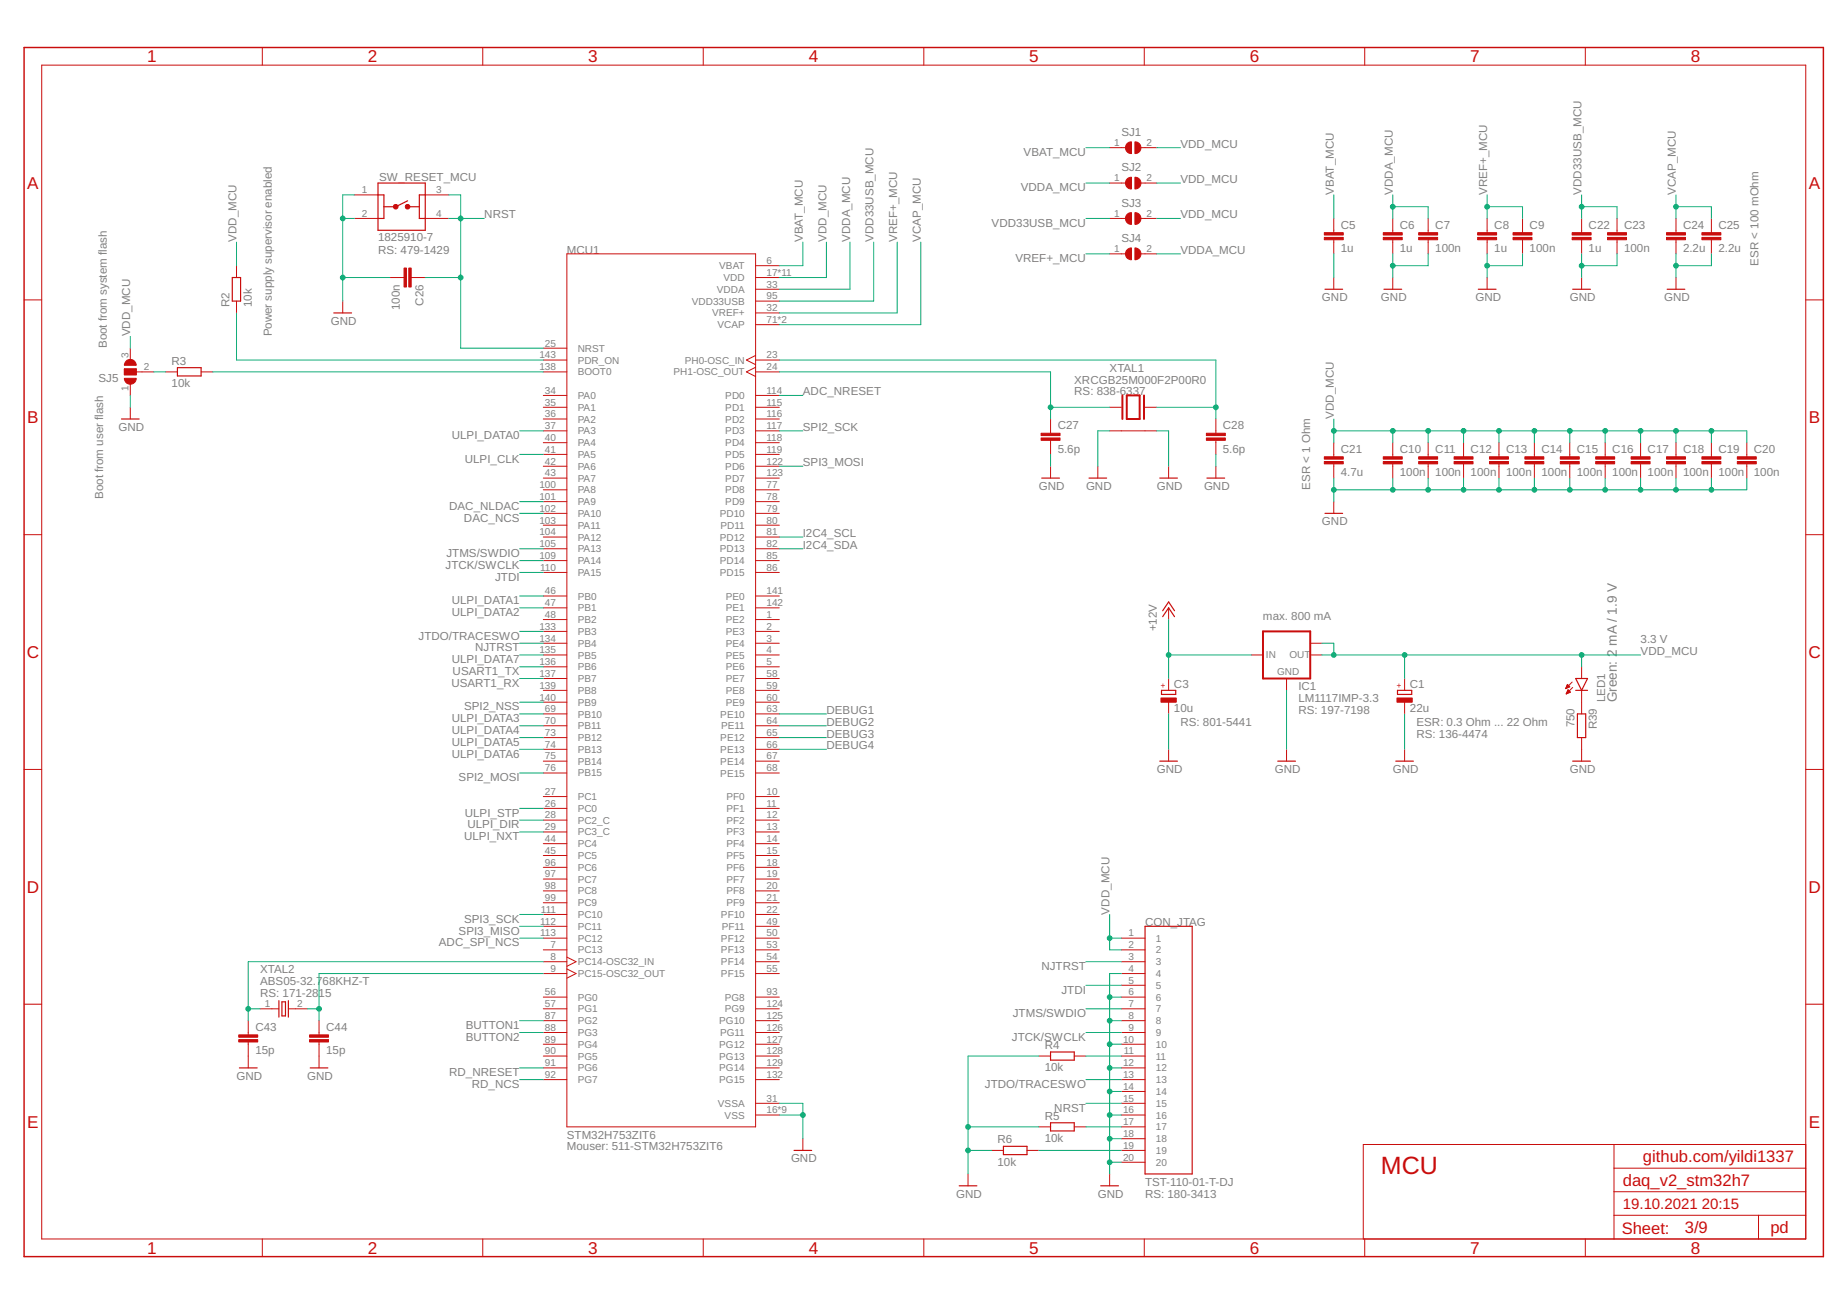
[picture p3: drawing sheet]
<svg xmlns="http://www.w3.org/2000/svg" width="297mm" height="210mm" viewBox="0 0 297 210" stroke-linecap="round" stroke-linejoin="round" font-family="sans-serif">
<g fill="none" stroke="#c90d0c" stroke-width=".16">
<path d="M6.7 10.5h283.7v188.8h-283.7zM42.2 7.6v2.9M77.6 7.6v2.9M113.1 7.6v2.9M148.6 7.6v2.9M184 7.6v2.9M219.5 7.6v2.9M255 7.6v2.9M57 35.1h3.8M57 31.3h3.8M68.4 35.1h3.8M68.4 31.3h3.8"/>
<path d="M178.5 23.7h2.5M178.5 35.1h2.5M178.5 29.4h2.5M183.5 23.7h2.5M183.5 35.1h2.5M183.5 29.4h2.5M214.5 35.1v2.3M214.5 38.6v2.2M224 35.1v2.3M224 38.6v2.2M229.7 35.1v2.3M229.7 38.6v2.2"/>
<path d="M239.2 35.1v2.3M239.2 38.6v2.2M244.9 35.1v2.3M244.9 38.6v2.2M254.4 35.1v2.3M254.4 38.6v2.2M260.1 35.1v2.3M260.1 38.6v2.2M269.5 35.1v2.3M269.5 38.6v2.2M275.2 35.1v2.3M275.2 38.6v2.2"/>
<path d="M3.9 48.2h2.8M20 59.3h1.9v1h-1.9zM21 56v1.9M21.9 59.8h2.8M26.6 59.8h1.9M32.3 59.8h1.9M38 42.7v1.9M38 48.4v1.9M55.1 48.4v1.9M62.7 44.6h2.3M66.1 44.6h2.3M87.4 57.9h3.8"/>
<path d="M87.4 59.8h3.8M87.4 56h3.8M91.2 40.8h30.3v140.5h-30.3zM121.5 42.7h3.8M121.5 44.6h3.8M121.5 57.2l-1.5 .7 1.5 .8M121.5 57.9h3.8M121.5 59.1l-1.5 .7 1.5 .8M121.5 59.8h3.8M121.5 50.3h3.8M121.5 46.5h3.8M121.5 52.2h3.8"/>
<path d="M121.5 48.4h3.8M178.5 40.8h2.5M183.5 40.8h2.5M214.5 44.6v1.9M224 44.6v1.9M239.2 44.6v1.9M254.4 44.6v1.9M269.5 44.6v1.9M290.4 48.2h2.8M21 61.7v1.9M21 65.5v1.9M87.4 63.6h3.8"/>
<path d="M87.4 65.5h3.8M87.4 67.4h3.8M87.4 69.3h3.8M87.4 71.2h3.8M87.4 73.1h3.8M87.4 75h3.8M87.4 76.9h3.8M87.4 78.8h3.8M121.5 63.6h3.8M121.5 65.5h3.8M121.5 67.4h3.8M121.5 69.3h3.8"/>
<path d="M121.5 71.2h3.8M121.5 73.1h3.8M121.5 75h3.8M121.5 76.9h3.8M121.5 78.8h3.8M169 67.4v2.3M169 70.8v2.3M169 75v1.9M176.6 75v1.9M178.5 65.5h1.8M178.5 69.3h7.5M184.1 65.5h1.9"/>
<path d="M187.9 75v1.9M195.5 67.4v2.3M195.5 70.8v2.3M195.5 75v1.9M214.5 71.2v2.3M214.5 74.6v2.3M224 71.2v2.3M224 74.6v2.3M229.7 71.2v2.3M229.7 74.6v2.3M235.4 71.2v2.3M235.4 74.6v2.3"/>
<path d="M241.1 71.2v2.3M241.1 74.6v2.3M246.8 71.2v2.3M246.8 74.6v2.3M252.5 71.2v2.3M252.5 74.6v2.3M258.1 71.2v2.3M258.1 74.6v2.3M263.8 71.2v2.3M263.8 74.6v2.3M269.5 71.2v2.3M269.5 74.6v2.3"/>
<path d="M275.2 71.2v2.3M275.2 74.6v2.3M280.9 71.2v2.3M280.9 74.6v2.3M3.9 86h2.8M87.4 99.7h3.8M87.4 95.9h3.8M87.4 97.8h3.8M87.4 80.7h3.8M87.4 82.6h3.8M87.4 84.5h3.8M87.4 86.4h3.8"/>
<path d="M87.4 88.3h3.8M87.4 90.2h3.8M87.4 92.1h3.8M121.5 99.7h3.8M121.5 95.9h3.8M121.5 97.8h3.8M121.5 80.7h3.8M121.5 82.6h3.8M121.5 84.5h3.8M121.5 86.4h3.8M121.5 88.3h3.8M121.5 90.2h3.8"/>
<path d="M121.5 92.1h3.8M187.9 97.8v1.9M214.5 80.7v1.9M290.4 86h2.8M87.4 101.6h3.8M87.4 103.5h3.8M87.4 105.3h3.8M87.4 107.3h3.8M87.4 109.1h3.8M87.4 111h3.8M87.4 112.9h3.8M87.4 114.8h3.8"/>
<path d="M87.4 116.7h3.8M87.4 118.6h3.8M121.5 101.6h3.8M121.5 103.5h3.8M121.5 105.3h3.8M121.5 107.3h3.8M121.5 109.1h3.8M121.5 111h3.8M121.5 112.9h3.8M121.5 114.8h3.8M121.5 116.7h3.8M121.5 118.6h3.8"/>
<path d="M187.9 109.1v1.9M187.9 112.9v1.9M201.2 105.3h1.9M206.9 109.1v1.9M210.7 103.5h1.9M210.7 105.3h1.9M225.9 109.1v1.9M225.9 112.9v1.9M251.8 110.7h.1M251.8 110.7h.2M251.9 110.6h.3M251.9 110.5h.5"/>
<path d="M251.9 111.6h.1M251.9 110.4h.5M251.9 111.5h.3M252 110.3h.3M252 111.4h.4M252 110.3h.2M252 111.3h.5M252.1 110.2h.1M252.1 111.2h.4M252.1 110.1l.4 .4-.7 .3zM252.1 111.1h.3M252.1 111.1h.2"/>
<path d="M252.2 111h.1M252.2 111l.4 .3-.7 .3zM252.8 109.7l-1 1.1M252.9 110.6l-1 1M254.4 107.3v1.8M254.4 111v3.8M254.4 118.6v3.8M3.9 123.8h2.8M87.4 128.1h3.8M87.4 130h3.8M87.4 131.9h3.8M87.4 133.8h3.8"/>
<path d="M87.4 135.7h3.8M87.4 137.6h3.8M87.4 139.5h3.8M87.4 120.5h3.8M87.4 122.4h3.8M87.4 124.3h3.8M121.5 128.1h3.8M121.5 130h3.8M121.5 131.9h3.8M121.5 133.8h3.8M121.5 135.7h3.8M121.5 137.6h3.8"/>
<path d="M121.5 139.5h3.8M121.5 120.5h3.8M121.5 122.4h3.8M121.5 124.3h3.8M187.9 120.5v1.9M206.9 120.5v1.9M225.9 120.5v1.9M290.4 123.8h2.8M87.4 152.8h3.8M87.4 154.7h3.8M87.4 156.6h3.8M87.4 141.4h3.8"/>
<path d="M87.4 143.3h3.8M87.4 145.2h3.8M87.4 147.1h3.8M87.4 149h3.8M87.4 150.9h3.8M91.2 153.9l1.4 .8-1.4 .7M91.2 155.9l1.4 .7-1.4 .7M121.5 152.8h3.8M121.5 154.7h3.8M121.5 156.6h3.8M121.5 141.4h3.8M121.5 143.3h3.8"/>
<path d="M121.5 145.2h3.8M121.5 147.1h3.8M121.5 149h3.8M121.5 150.9h3.8M180.3 152.8h3.8M180.3 154.7h3.8M180.3 156.6h3.8M180.3 150.9h3.8M180.3 158.5h3.8M3.9 161.5h2.8M39.9 164.2v2.3M39.9 167.6v4.2"/>
<path d="M41.8 162.3h3.1M46.4 162.3h3M51.3 164.2v2.3M51.3 167.6v4.2M87.4 160.4h3.8M87.4 162.3h3.8M87.4 164.2h3.8M87.4 166.1h3.8M87.4 168h3.8M87.4 169.9h3.8M87.4 171.8h3.8M87.4 173.7h3.8"/>
<path d="M121.5 179.3h3.8M121.5 177.5h3.8M121.5 160.4h3.8M121.5 162.3h3.8M121.5 164.2h3.8M121.5 166.1h3.8M121.5 168h3.8M121.5 169.9h3.8M121.5 171.8h3.8M121.5 173.7h3.8M167.1 169.9h1.9M172.8 169.9h1.8"/>
<path d="M180.3 179.3h3.8M180.3 177.5h3.8M180.3 160.4h3.8M180.3 162.3h3.8M180.3 164.2h3.8M180.3 166.1h3.8M180.3 168h3.8M180.3 169.9h3.8M180.3 171.8h3.8M180.3 173.7h3.8M180.3 175.6h3.8M290.4 161.5h2.8"/>
<path d="M42.2 199.3v2.8M77.6 199.3v2.8M113.1 199.3v2.8M129.1 183.2v1.8M148.6 199.3v2.8M155.7 188.8v1.9M159.5 185h1.9M165.2 185h1.9M167.1 181.3h1.9M172.8 181.3h1.8M178.5 188.8v1.9M180.3 181.3h3.8"/>
<path d="M180.3 185h3.8M180.3 183.2h3.8M180.3 186.9h3.8M184 199.3v2.8M219.5 199.3v2.8M255 199.3v2.8M259.6 195.5h30.8M259.6 184.1v15.2M259.6 191.7h30.8M259.6 187.9h30.8M282.8 195.5v3.8M290.4 184.1h-71.2v15.2"/>
</g>
<path d="M3.9 7.6h289.3v194.5h-289.3z" fill="none" stroke="#c90d0c" stroke-width=".23"/>
<g fill="#c90d0c" stroke="#c90d0c" stroke-width=".16">
<path d="M182.5 22.8a.94 .94 0 0 1 1 1 .94 .94 0 0 1-1 .9z" fill-rule="evenodd"/>
<path d="M181.3 23l.7-.2v1.9a.94 .94 0 0 1-.9-.6 .94 .94 0 0 1 .2-1.1z" fill-rule="evenodd"/>
<path d="M182.5 39.9a.95 .95 0 0 1 1 .9 .95 .95 0 0 1-1 1z" fill-rule="evenodd"/>
<path d="M181.3 40.1l.7-.2v1.9a.94 .94 0 0 1-.9-.6 .94 .94 0 0 1 .2-1.1z" fill-rule="evenodd"/>
<path d="M182.5 34.2a.94 .94 0 0 1 1 .9 .94 .94 0 0 1-1 1z" fill-rule="evenodd"/>
<path d="M181.3 34.4l.7-.2v1.9a.94 .94 0 0 1-.9-.6 .94 .94 0 0 1 .2-1.1z" fill-rule="evenodd"/>
<path d="M20.2 58.1a.95 .95 0 0 1 1.1-.2 .95 .95 0 0 1 .6 .9h-1.9z" fill-rule="evenodd"/>
<path d="M20 60.9h1.9a.95 .95 0 0 1-.9 .9 .95 .95 0 0 1-1-.9z" fill-rule="evenodd"/>
<path d="M182.5 28.5a.94 .94 0 0 1 1 1 .94 .94 0 0 1-1 .9z" fill-rule="evenodd"/>
<path d="M181.3 28.7l.7-.2v1.9a.94 .94 0 0 1-.9-.6 .94 .94 0 0 1 .2-1.1z" fill-rule="evenodd"/>
<circle cx="63.6" cy="33.2" r=".37"/>
<circle cx="65.5" cy="33.2" r=".37"/>
</g>
<g fill="none" stroke="#c90d0c" stroke-width=".19">
<path d="M60.8 29.4h7.6v7.6h-7.6zM60.8 31.3h.9v3.8h-.9M65.6 32.3l-2 1h-1.9M65.6 33.3h1.8M68.4 31.3h-1v3.8h1M28.5 59.1h3.8v1.4h-3.8zM37.4 44.6h1.3v3.8h-1.3zM53.7 50.3h2.8M213.1 46.5h2.8M222.6 46.5h2.8M237.7 46.5h2.9M252.9 46.5h2.9"/>
<path d="M268.1 46.5h2.9M19.5 67.4h2.9M167.5 76.9h2.9M175.1 76.9h2.9M186.5 76.9h2.9M194.1 76.9h2.9M187 99.2l.9-1.4 1 1.4M187 98.2l.9-1.4 1 1.4M213.1 82.6h2.8M186.8 111h2.3v.7h-2.3zM224.7 111h2.3v.7h-2.3zM253.4 111h1.9"/>
<path d="M253.4 109.1h1.9l-.9 1.9zM253.7 114.8h1.3v3.8h-1.3zM186.5 122.4h2.9M205.5 122.4h2.8M224.5 122.4h2.8M252.9 122.4h2.9M184.1 149h7.6v39.8h-7.6zM38.5 171.8h2.9M44.9 161v2.6M45.3 161.1h.6v2.3h-.6zM46.4 161v2.6M49.9 171.8h2.8"/>
<path d="M169 169.2h3.8v1.3h-3.8zM127.7 185h2.8M154.3 190.7h2.8M161.4 184.4h3.8v1.3h-3.8zM169 180.6h3.8v1.3h-3.8zM177 190.7h2.9"/>
</g>
<g fill="#c90d0c" stroke="#c90d0c" stroke-width=".16">
<path d="M213 38.2h3v.4h-3z"/>
<path d="M213 37.4h3v.4h-3z"/>
<path d="M222.5 38.2h3v.4h-3z"/>
<path d="M222.5 37.4h3v.4h-3z"/>
<path d="M228.2 38.2h3v.4h-3z"/>
<path d="M228.2 37.4h3v.4h-3z"/>
<path d="M237.6 38.2h3.1v.4h-3.1z"/>
<path d="M237.6 37.4h3.1v.4h-3.1z"/>
<path d="M243.3 38.2h3.1v.4h-3.1z"/>
<path d="M243.3 37.4h3.1v.4h-3.1z"/>
<path d="M222.5 74.2h3v.4h-3z"/>
<path d="M222.5 73.5h3v.4h-3z"/>
<path d="M228.2 74.2h3v.4h-3z"/>
<path d="M228.2 73.5h3v.4h-3z"/>
<path d="M233.8 74.2h3.1v.4h-3.1z"/>
<path d="M233.8 73.5h3.1v.4h-3.1z"/>
<path d="M239.5 74.2h3.1v.4h-3.1z"/>
<path d="M239.5 73.5h3.1v.4h-3.1z"/>
<path d="M245.2 74.2h3.1v.4h-3.1z"/>
<path d="M245.2 73.5h3.1v.4h-3.1z"/>
<path d="M250.9 74.2h3.1v.4h-3.1z"/>
<path d="M250.9 73.5h3.1v.4h-3.1z"/>
<path d="M256.6 74.2h3.1v.4h-3.1z"/>
<path d="M256.6 73.5h3.1v.4h-3.1z"/>
<path d="M262.3 74.2h3.1v.4h-3.1z"/>
<path d="M262.3 73.5h3.1v.4h-3.1z"/>
<path d="M268 74.2h3.1v.4h-3.1z"/>
<path d="M268 73.5h3.1v.4h-3.1z"/>
<path d="M273.7 74.2h3.1v.4h-3.1z"/>
<path d="M273.7 73.5h3.1v.4h-3.1z"/>
<path d="M279.4 74.2h3v.4h-3z"/>
<path d="M279.4 73.5h3v.4h-3z"/>
<path d="M252.8 38.2h3.1v.4h-3.1z"/>
<path d="M252.8 37.4h3.1v.4h-3.1z"/>
<path d="M258.5 38.2h3.1v.4h-3.1z"/>
<path d="M258.5 37.4h3.1v.4h-3.1z"/>
<path d="M213 74.2h3v.4h-3z"/>
<path d="M213 73.5h3v.4h-3z"/>
<path d="M268 38.2h3.1v.4h-3.1z"/>
<path d="M268 37.4h3.1v.4h-3.1z"/>
<path d="M273.7 38.2h3.1v.4h-3.1z"/>
<path d="M273.7 37.4h3.1v.4h-3.1z"/>
<path d="M20 59.4h1.9v.9h-1.9z"/>
<path d="M65 43.1h.4v3.1h-.4z"/>
<path d="M65.7 43.1h.4v3.1h-.4z"/>
<path d="M167.4 70.4h3.1v.4h-3.1z"/>
<path d="M167.4 69.7h3.1v.4h-3.1z"/>
<path d="M194 70.4h3.1v.4h-3.1z"/>
<path d="M194 69.7h3.1v.4h-3.1z"/>
<path d="M38.4 167.2h3v.4h-3z"/>
<path d="M38.4 166.5h3v.3h-3z"/>
<path d="M49.8 167.2h3v.4h-3z"/>
<path d="M49.8 166.5h3v.3h-3z"/>
<path d="M224.7 112.3h2.4v.6h-2.4z"/>
<path d="M186.7 112.3h2.5v.6h-2.5z"/>
</g>
<path d="M180.5 63.6v3.8M181.2 63.6h2.1v3.8h-2.1zM184 63.6v3.8M203.1 101.6h7.6v7.5h-7.6z" fill="none" stroke="#c90d0c" stroke-width=".32"/>
<g fill="none" stroke="#0dab76" stroke-width=".16">
<path d="M38 38.9v3.8M55.1 35.1h1.9M57 31.3h-1.9v17.1M72.2 35.1h5.7M72.2 31.3h1.9v24.7h13.3M129.1 38.9v3.8h-3.8M132.9 38.9v5.7h-7.6M136.7 38.9v7.6h-11.4M140.5 38.9v9.5h-15.2M144.3 38.9v11.4h-19M148.1 38.9v13.3h-22.8M174.6 23.7h3.9"/>
<path d="M174.6 35.1h3.9M174.6 29.4h3.9M186 23.7h3.8M186 35.1h3.8M186 29.4h3.8M214.5 31.3v3.8M224 31.3v3.8M224 33.3h5.7v1.8M239.2 33.3h5.7v1.8M239.2 31.3v3.8M254.4 31.3v3.8M254.4 33.3h5.7v1.8"/>
<path d="M269.5 31.3v3.8M269.5 33.3h5.7v1.8M21 54.1v1.9M24.7 59.8h1.9M34.2 59.8h53.2M38 50.3v7.6h49.4M55.1 44.6h7.6M68.4 44.6h5.7M125.3 59.8h43.7v7.6M125.3 57.9h70.2v9.5M174.6 40.8h3.9M186 40.8h3.8"/>
<path d="M214.5 40.8v3.8M224 40.8v3.8M229.7 40.8v1.9h-5.7M239.2 40.8v3.8M244.9 40.8v1.9h-5.7M254.4 40.8v3.8M260.1 40.8v1.9h-5.7M269.5 40.8v3.8M275.2 40.8v1.9h-5.7M21 63.6v1.9M83.6 69.3h3.8M83.6 73.1h3.8"/>
<path d="M125.3 69.3h3.8M125.3 75h3.8M125.3 63.6h3.8M169 73.1v1.9M169 65.5h9.5M178.5 69.3h-1.9v5.7M186 69.3h1.9v5.7M186 65.5h9.5M195.5 73.1v1.9M214.5 69.3h66.4v1.9M214.5 67.4v3.8M214.5 76.9v3.8"/>
<path d="M224 69.3v1.9M224 76.9v1.9M229.7 69.3v1.9M229.7 76.9v1.9M235.4 69.3v1.9M235.4 76.9v1.9M241.1 69.3v1.9M241.1 76.9v1.9M246.8 69.3v1.9M246.8 76.9v1.9M252.5 69.3v1.9M252.5 76.9v1.9"/>
<path d="M258.1 69.3v1.9M258.1 76.9v1.9M263.8 69.3v1.9M263.8 76.9v1.9M269.5 69.3v1.9M269.5 76.9v1.9M275.2 69.3v1.9M275.2 76.9v1.9M280.9 76.9v1.9h-66.4M83.6 92.1h3.8M83.6 88.3h3.8M83.6 90.2h3.8"/>
<path d="M83.6 95.9h3.8M83.6 97.8h3.8M83.6 80.7h3.8M83.6 82.6h3.8M125.3 88.3h3.8M125.3 86.4h3.8M187.9 99.7v9.4M83.6 103.5h3.8M83.6 105.3h3.8M83.6 101.6h3.8M83.6 114.8h3.8M83.6 116.7h3.8"/>
<path d="M83.6 118.6h3.8M83.6 112.9h3.8M83.6 107.3h3.8M83.6 109.1h3.8M125.3 114.8h7.6M125.3 116.7h7.6M125.3 118.6h7.6M187.9 105.3h13.3M187.9 114.8v5.7M206.9 111v9.5M212.6 103.5h1.9v1.8M212.6 105.3h51.2"/>
<path d="M225.9 105.3v3.8M225.9 114.8v5.7M254.4 105.3v2M83.6 130h3.8M83.6 133.8h3.8M83.6 131.9h3.8M83.6 120.5h3.8M83.6 124.3h3.8M125.3 120.5h7.6M83.6 150.9h3.8M83.6 149h3.8M83.6 147.1h3.8"/>
<path d="M87.4 156.6h-36.1v7.6M87.4 154.7h-47.5v9.5M174.6 154.7h5.7M174.6 158.5h5.7M178.5 147.1v5.7h1.8M178.5 150.9h1.8M180.3 156.6h-1.8v32.2M39.9 162.3h1.9M49.4 162.3h1.9M83.6 164.2h3.8M83.6 171.8h3.8M83.6 166.1h3.8"/>
<path d="M83.6 173.7h3.8M125.3 177.5h3.8v5.7M125.3 179.3h3.8M167.1 169.9h-11.4v18.9M174.6 177.5h5.7M174.6 169.9h5.7M174.6 162.3h5.7M174.6 166.1h5.7M174.6 173.7h5.7M178.5 179.3h1.8M178.5 160.4h1.8M178.5 164.2h1.8"/>
<path d="M178.5 168h1.8M178.5 171.8h1.8M178.5 175.6h1.8M155.7 181.3h11.4M155.7 185h3.8M167.1 185h13.2M174.6 181.3h5.7M178.5 183.2h1.8M178.5 186.9h1.8"/>
</g>
<g fill="#0dab76" stroke="#0dab76" stroke-width=".16">
<circle cx="229.7" cy="69.3" r=".38"/>
<circle cx="235.4" cy="69.3" r=".38"/>
<circle cx="241.1" cy="69.3" r=".38"/>
<circle cx="246.8" cy="69.3" r=".38"/>
<circle cx="252.5" cy="69.3" r=".38"/>
<circle cx="258.1" cy="69.3" r=".38"/>
<circle cx="263.8" cy="69.3" r=".38"/>
<circle cx="269.5" cy="69.3" r=".38"/>
<circle cx="275.2" cy="69.3" r=".38"/>
<circle cx="224" cy="69.3" r=".38"/>
<circle cx="214.5" cy="69.3" r=".38"/>
<circle cx="178.5" cy="150.9" r=".38"/>
<circle cx="214.5" cy="105.3" r=".38"/>
<circle cx="225.9" cy="105.3" r=".38"/>
<circle cx="254.4" cy="105.3" r=".38"/>
<circle cx="224" cy="33.3" r=".38"/>
<circle cx="239.2" cy="33.3" r=".38"/>
<circle cx="269.5" cy="33.3" r=".38"/>
<circle cx="129.1" cy="179.3" r=".38"/>
<circle cx="229.7" cy="78.8" r=".38"/>
<circle cx="235.4" cy="78.8" r=".38"/>
<circle cx="241.1" cy="78.8" r=".38"/>
<circle cx="246.8" cy="78.8" r=".38"/>
<circle cx="252.5" cy="78.8" r=".38"/>
<circle cx="258.1" cy="78.8" r=".38"/>
<circle cx="263.8" cy="78.8" r=".38"/>
<circle cx="269.5" cy="78.8" r=".38"/>
<circle cx="275.2" cy="78.8" r=".38"/>
<circle cx="224" cy="78.8" r=".38"/>
<circle cx="214.5" cy="78.8" r=".38"/>
<circle cx="254.4" cy="42.7" r=".38"/>
<circle cx="269.5" cy="42.7" r=".38"/>
<circle cx="55.1" cy="35.1" r=".38"/>
<circle cx="55.1" cy="44.6" r=".38"/>
<circle cx="178.5" cy="160.4" r=".38"/>
<circle cx="178.5" cy="164.2" r=".38"/>
<circle cx="178.5" cy="168" r=".38"/>
<circle cx="178.5" cy="171.8" r=".38"/>
<circle cx="178.5" cy="175.6" r=".38"/>
<circle cx="178.5" cy="179.3" r=".38"/>
<circle cx="178.5" cy="183.2" r=".38"/>
<circle cx="178.5" cy="186.9" r=".38"/>
<circle cx="155.7" cy="181.3" r=".38"/>
<circle cx="155.7" cy="185" r=".38"/>
<circle cx="239.2" cy="42.7" r=".38"/>
<circle cx="224" cy="42.7" r=".38"/>
<circle cx="254.4" cy="33.3" r=".38"/>
<circle cx="195.5" cy="65.5" r=".38"/>
<circle cx="169" cy="65.5" r=".38"/>
<circle cx="39.9" cy="162.3" r=".38"/>
<circle cx="51.3" cy="162.3" r=".38"/>
<circle cx="74.1" cy="35.1" r=".38"/>
<circle cx="74.1" cy="44.6" r=".38"/>
<circle cx="187.9" cy="105.3" r=".38"/>
</g>
<text font-size="4" fill="#c90d0c" x="222.1" y="188.8">MCU</text>
<g font-size="2.8" fill="#c90d0c">
<text x="23.7" y="10">1</text>
<text x="59.1" y="10">2</text>
<text x="94.6" y="10">3</text>
<text x="130.1" y="10">4</text>
<text x="165.5" y="10">5</text>
<text x="201" y="10">6</text>
<text x="236.5" y="10">7</text>
<text x="271.9" y="10">8</text>
<text x="4.4" y="30.3">A</text>
<text x="290.9" y="30.3">A</text>
<text x="4.4" y="68.1">B</text>
<text x="290.9" y="68.1">B</text>
<text x="4.3" y="105.8">C</text>
<text x="290.8" y="105.8">C</text>
<text x="4.3" y="143.6">D</text>
<text x="290.8" y="143.6">D</text>
<text x="4.4" y="181.4">E</text>
<text x="290.9" y="181.4">E</text>
<text x="23.7" y="201.7">1</text>
<text x="59.1" y="201.7">2</text>
<text x="94.6" y="201.7">3</text>
<text x="130.1" y="201.7">4</text>
<text x="165.5" y="201.7">5</text>
<text x="201" y="201.7">6</text>
<text x="236.5" y="201.7">7</text>
<text x="271.9" y="201.7">8</text>
</g>
<g font-size="2.7" fill="#c90d0c">
<text x="261" y="190.7">daq_v2_stm32h7</text>
<text x="264.2" y="186.9">github.com/yildi1337</text>
<text x="260.8" y="198.4">Sheet:</text>
<text x="271" y="198.3">3/9</text>
<text x="284.7" y="198.3">pd</text>
</g>
<g font-size="2.4" fill="#c90d0c">
<text x="261" y="194.5">19.10.2021</text>
<text x="273.7" y="194.5">20:15</text>
</g>
<text font-size="2.2" fill="#808080" x="260" y="112.9" transform="rotate(-90 260 112.9)">Green: 2 mA / 1.9 V</text>
<g font-size="1.9" fill="#808080">
<text x="180.3" y="21.9">SJ1</text>
<text x="189.8" y="23.8">VDD_MCU</text>
<text x="61" y="29.1">SW_RESET_MCU</text>
<text x="164.6" y="25.1">VBAT_MCU</text>
<text x="180.3" y="27.6">SJ2</text>
<text x="189.8" y="29.5">VDD_MCU</text>
<text x="77.9" y="35.1">NRST</text>
<text x="164.2" y="30.8">VDDA_MCU</text>
<text x="180.3" y="33.2">SJ3</text>
<text x="189.8" y="35.1">VDD_MCU</text>
<text x="214.5" y="31.3" transform="rotate(-90 214.5 31.3)">VBAT_MCU</text>
<text x="224" y="31.3" transform="rotate(-90 224 31.3)">VDDA_MCU</text>
<text x="239.2" y="31.3" transform="rotate(-90 239.2 31.3)">VREF+_MCU</text>
<text x="254.4" y="31.3" transform="rotate(-90 254.4 31.3)">VDD33USB_MCU</text>
<text x="269.5" y="31.3" transform="rotate(-90 269.5 31.3)">VCAP_MCU</text>
<text x="38" y="38.9" transform="rotate(-90 38 38.9)">VDD_MCU</text>
<text x="60.8" y="38.8">1825910-7</text>
<text x="60.8" y="40.8">RS: 479-1429</text>
<text x="91.2" y="40.8">MCU1</text>
<text x="129.1" y="38.9" transform="rotate(-90 129.1 38.9)">VBAT_MCU</text>
<text x="132.9" y="38.9" transform="rotate(-90 132.9 38.9)">VDD_MCU</text>
<text x="136.7" y="38.9" transform="rotate(-90 136.7 38.9)">VDDA_MCU</text>
<text x="140.5" y="38.9" transform="rotate(-90 140.5 38.9)">VDD33USB_MCU</text>
<text x="144.3" y="38.9" transform="rotate(-90 144.3 38.9)">VREF+_MCU</text>
<text x="148.1" y="38.9" transform="rotate(-90 148.1 38.9)">VCAP_MCU</text>
<text x="159.5" y="36.5">VDD33USB_MCU</text>
<text x="180.3" y="38.9">SJ4</text>
<text x="189.8" y="40.8">VDDA_MCU</text>
<text x="215.6" y="40.6">1u</text>
<text x="215.6" y="36.8">C5</text>
<text x="225.1" y="40.6">1u</text>
<text x="225.1" y="36.8">C6</text>
<text x="230.8" y="40.6">100n</text>
<text x="230.8" y="36.8">C7</text>
<text x="240.3" y="40.6">1u</text>
<text x="240.3" y="36.8">C8</text>
<text x="246" y="40.6">100n</text>
<text x="246" y="36.8">C9</text>
<text x="255.5" y="40.6">1u</text>
<text x="255.5" y="36.8">C22</text>
<text x="261.2" y="40.6">100n</text>
<text x="261.2" y="36.8">C23</text>
<text x="270.7" y="40.6">2.2u</text>
<text x="270.7" y="36.8">C24</text>
<text x="276.4" y="40.6">2.2u</text>
<text x="276.4" y="36.8">C25</text>
<text x="163.3" y="42.2">VREF+_MCU</text>
<text x="282.8" y="42.7" transform="rotate(-90 282.8 42.7)">ESR &lt; 100 mOhm</text>
<text x="36.9" y="49.4" transform="rotate(-90 36.9 49.4)">R2</text>
<text x="40.5" y="49.4" transform="rotate(-90 40.5 49.4)">10k</text>
<text x="53.2" y="52.2">GND</text>
<text x="64.3" y="49.9" transform="rotate(-90 64.3 49.9)">100n</text>
<text x="68.1" y="49.2" transform="rotate(-90 68.1 49.2)">C26</text>
<text x="212.6" y="48.4">GND</text>
<text x="222.1" y="48.4">GND</text>
<text x="237.3" y="48.4">GND</text>
<text x="252.5" y="48.4">GND</text>
<text x="267.6" y="48.4">GND</text>
<text x="17.2" y="56" transform="rotate(-90 17.2 56)">Boot from system flash</text>
<text x="21" y="54.1" transform="rotate(-90 21 54.1)">VDD_MCU</text>
<text x="27.6" y="58.7">R3</text>
<text x="43.7" y="54.1" transform="rotate(-90 43.7 54.1)">Power supply supervisor enabled</text>
<text x="178.4" y="59.8">XTAL1</text>
<text x="15.8" y="61.4">SJ5</text>
<text x="27.6" y="62.3">10k</text>
<text x="129.1" y="63.6">ADC_NRESET</text>
<text x="172.7" y="61.7">XRCGB25M000F2P00R0</text>
<text x="172.8" y="63.6">RS: 838-6337</text>
<text x="19.1" y="69.3">GND</text>
<text x="72.6" y="70.6">ULPI_DATA0</text>
<text x="129.1" y="69.3">SPI2_SCK</text>
<text x="170.1" y="69">C27</text>
<text x="196.7" y="69">C28</text>
<text x="214.5" y="67.4" transform="rotate(-90 214.5 67.4)">VDD_MCU</text>
<text x="74.7" y="74.4">ULPI_CLK</text>
<text x="129.1" y="75">SPI3_MOSI</text>
<text x="170.1" y="72.8">5.6p</text>
<text x="196.7" y="72.8">5.6p</text>
<text x="215.6" y="76.6">4.7u</text>
<text x="215.6" y="72.8">C21</text>
<text x="225.1" y="76.6">100n</text>
<text x="225.1" y="72.8">C10</text>
<text x="230.8" y="76.6">100n</text>
<text x="230.8" y="72.8">C11</text>
<text x="236.5" y="76.6">100n</text>
<text x="236.5" y="72.8">C12</text>
<text x="242.2" y="76.6">100n</text>
<text x="242.2" y="72.8">C13</text>
<text x="247.9" y="76.6">100n</text>
<text x="247.9" y="72.8">C14</text>
<text x="253.6" y="76.6">100n</text>
<text x="253.6" y="72.8">C15</text>
<text x="259.3" y="76.6">100n</text>
<text x="259.3" y="72.8">C16</text>
<text x="265" y="76.6">100n</text>
<text x="265" y="72.8">C17</text>
<text x="270.7" y="76.6">100n</text>
<text x="270.7" y="72.8">C18</text>
<text x="276.4" y="76.6">100n</text>
<text x="276.4" y="72.8">C19</text>
<text x="282.1" y="76.6">100n</text>
<text x="282.1" y="72.8">C20</text>
<text x="16.6" y="80.3" transform="rotate(-90 16.6 80.3)">Boot from user flash</text>
<text x="72.2" y="82">DAC_NLDAC</text>
<text x="74.6" y="83.9">DAC_NCS</text>
<text x="167.1" y="78.8">GND</text>
<text x="174.7" y="78.8">GND</text>
<text x="186" y="78.8">GND</text>
<text x="193.6" y="78.8">GND</text>
<text x="210.7" y="78.8" transform="rotate(-90 210.7 78.8)">ESR &lt; 1 Ohm</text>
<text x="71.8" y="89.6">JTMS/SWDIO</text>
<text x="129.1" y="86.4">I2C4_SCL</text>
<text x="129.1" y="88.3">I2C4_SDA</text>
<text x="212.6" y="84.5">GND</text>
<text x="71.7" y="91.5">JTCK/SWCLK</text>
<text x="79.6" y="93.4">JTDI</text>
<text x="72.6" y="97.2">ULPI_DATA1</text>
<text x="72.6" y="99.1">ULPI_DATA2</text>
<text x="186" y="101.6" transform="rotate(-90 186 101.6)">+12V</text>
<text x="203.1" y="99.7">max. 800 mA</text>
<text x="67.3" y="102.9">JTDO/TRACESWO</text>
<text x="72.6" y="106.7">ULPI_DATA7</text>
<text x="76.4" y="104.8">NJTRST</text>
<text x="263.8" y="103.5">3.3 V</text>
<text x="263.8" y="105.4">VDD_MCU</text>
<text x="72.6" y="110.5">USART1_RX</text>
<text x="72.8" y="108.6">USART1_TX</text>
<text x="188.8" y="110.7">C3</text>
<text x="208.8" y="112.9">LM1117IMP-3.3</text>
<text x="208.8" y="111">IC1</text>
<text x="226.7" y="110.7">C1</text>
<text x="258.1" y="112.9" transform="rotate(-90 258.1 112.9)">LED1</text>
<text x="72.6" y="116.2">ULPI_DATA3</text>
<text x="72.6" y="118.1">ULPI_DATA4</text>
<text x="72.6" y="120">ULPI_DATA5</text>
<text x="74.6" y="114.3">SPI2_NSS</text>
<text x="132.9" y="114.8">DEBUG1</text>
<text x="132.9" y="116.7">DEBUG2</text>
<text x="132.9" y="118.6">DEBUG3</text>
<text x="188.8" y="114.5">10u</text>
<text x="189.8" y="116.7">RS: 801-5441</text>
<text x="208.8" y="114.8">RS: 197-7198</text>
<text x="226.7" y="114.5">22u</text>
<text x="227.8" y="116.7">ESR: 0.3 Ohm ... 22 Ohm</text>
<text x="227.8" y="118.6">RS: 136-4474</text>
<text x="253.2" y="117" transform="rotate(-90 253.2 117)">750</text>
<text x="256.8" y="117.3" transform="rotate(-90 256.8 117.3)">R39</text>
<text x="72.6" y="121.9">ULPI_DATA6</text>
<text x="73.8" y="125.7">SPI2_MOSI</text>
<text x="132.9" y="120.5">DEBUG4</text>
<text x="186" y="124.3">GND</text>
<text x="205" y="124.3">GND</text>
<text x="224" y="124.3">GND</text>
<text x="252.5" y="124.3">GND</text>
<text x="74.7" y="131.4">ULPI_STP</text>
<text x="74.6" y="135.1">ULPI_NXT</text>
<text x="75.2" y="133.2">ULPI_DIR</text>
<text x="74.6" y="148.4">SPI3_SCK</text>
<text x="178.5" y="147.1" transform="rotate(-90 178.5 147.1)">VDD_MCU</text>
<text x="184.1" y="149">CON_JTAG</text>
<text x="70.6" y="152.2">ADC_SPI_NCS</text>
<text x="73.8" y="150.3">SPI3_MISO</text>
<text x="41.8" y="160.4">RS: 171-2815</text>
<text x="41.8" y="158.5">ABS05-32.768KHZ-T</text>
<text x="41.8" y="156.6">XTAL2</text>
<text x="167.5" y="156">NJTRST</text>
<text x="170.7" y="159.8">JTDI</text>
<text x="41.1" y="165.8">C43</text>
<text x="52.5" y="165.8">C44</text>
<text x="74.9" y="167.4">BUTTON2</text>
<text x="74.9" y="165.5">BUTTON1</text>
<text x="162.7" y="167.4">JTCK/SWCLK</text>
<text x="162.9" y="163.6">JTMS/SWDIO</text>
<text x="38" y="173.7">GND</text>
<text x="41.1" y="169.6">15p</text>
<text x="49.4" y="173.7">GND</text>
<text x="52.5" y="169.6">15p</text>
<text x="72.2" y="173.1">RD_NRESET</text>
<text x="168" y="172.3">10k</text>
<text x="168" y="168.7">R4</text>
<text x="75.9" y="175">RD_NCS</text>
<text x="158.4" y="175">JTDO/TRACESWO</text>
<text x="169.6" y="178.8">NRST</text>
<text x="91.2" y="185">Mouser: 511-STM32H753ZIT6</text>
<text x="91.2" y="183.1">STM32H753ZIT6</text>
<text x="160.4" y="183.9">R6</text>
<text x="168" y="183.7">10k</text>
<text x="168" y="180.1">R5</text>
<text x="127.2" y="186.9">GND</text>
<text x="160.4" y="187.5">10k</text>
<text x="184.1" y="190.7">TST-110-01-T-DJ</text>
<text x="153.8" y="192.6">GND</text>
<text x="176.6" y="192.6">GND</text>
<text x="184.1" y="192.6">RS: 180-3413</text>
</g>
<g font-size="1.6" fill="#808080">
<text x="179.2" y="23.5">1</text>
<text x="184.4" y="23.5">2</text>
<text x="179.2" y="29.2">1</text>
<text x="184.4" y="29.2">2</text>
<text x="58.2" y="31.1">1</text>
<text x="58.2" y="34.9">2</text>
<text x="70.1" y="31.1">3</text>
<text x="70.1" y="34.9">4</text>
<text x="179.2" y="34.9">1</text>
<text x="184.4" y="34.9">2</text>
<text x="179.2" y="40.6">1</text>
<text x="184.4" y="40.6">2</text>
<text x="115.3" y="47.1">VDDA</text>
<text x="115.7" y="43.3">VBAT</text>
<text x="116.4" y="45.2">VDD</text>
<text x="123.3" y="42.5">6</text>
<text x="123.3" y="44.4">17*11</text>
<text x="123.3" y="46.3">33</text>
<text x="111.3" y="49">VDD33USB</text>
<text x="114.5" y="50.9">VREF+</text>
<text x="115.4" y="52.8">VCAP</text>
<text x="123.3" y="50.1">32</text>
<text x="123.3" y="52">71*2</text>
<text x="123.3" y="48.2">95</text>
<text x="20.7" y="57.6" transform="rotate(-90 20.7 57.6)">3</text>
<text x="23.1" y="59.5">2</text>
<text x="86.7" y="59.5">138</text>
<text x="86.7" y="57.6">143</text>
<text x="87.6" y="55.8">25</text>
<text x="92.9" y="56.6">NRST</text>
<text x="92.9" y="58.5">PDR_ON</text>
<text x="110.1" y="58.5">PH0-OSC_IN</text>
<text x="123.3" y="57.6">23</text>
<text x="123.3" y="59.5">24</text>
<text x="20.7" y="62.9" transform="rotate(-90 20.7 62.9)">1</text>
<text x="87.6" y="63.3">34</text>
<text x="87.6" y="65.2">35</text>
<text x="92.9" y="64.2">PA0</text>
<text x="92.9" y="60.4">BOOT0</text>
<text x="108.3" y="60.4">PH1-OSC_OUT</text>
<text x="116.6" y="64.2">PD0</text>
<text x="123.3" y="65.2">115</text>
<text x="123.3" y="63.3">114</text>
<text x="87.6" y="67.1">36</text>
<text x="87.6" y="69">37</text>
<text x="87.6" y="70.9">40</text>
<text x="92.9" y="66.1">PA1</text>
<text x="92.9" y="68">PA2</text>
<text x="92.9" y="69.9">PA3</text>
<text x="92.9" y="71.8">PA4</text>
<text x="116.6" y="66.1">PD1</text>
<text x="116.6" y="68">PD2</text>
<text x="116.6" y="69.9">PD3</text>
<text x="116.6" y="71.8">PD4</text>
<text x="123.3" y="67.1">116</text>
<text x="123.3" y="69">117</text>
<text x="123.3" y="70.9">118</text>
<text x="87.6" y="72.8">41</text>
<text x="87.6" y="74.7">42</text>
<text x="87.6" y="76.6">43</text>
<text x="92.9" y="73.7">PA5</text>
<text x="92.9" y="75.6">PA6</text>
<text x="92.9" y="77.5">PA7</text>
<text x="116.6" y="73.7">PD5</text>
<text x="116.6" y="75.6">PD6</text>
<text x="116.6" y="77.5">PD7</text>
<text x="123.3" y="72.8">119</text>
<text x="123.3" y="74.7">122</text>
<text x="123.3" y="76.6">123</text>
<text x="86.7" y="78.5">100</text>
<text x="86.7" y="80.4">101</text>
<text x="86.7" y="82.3">102</text>
<text x="92.9" y="79.4">PA8</text>
<text x="92.9" y="81.3">PA9</text>
<text x="92.9" y="83.1">PA10</text>
<text x="115.8" y="83.2">PD10</text>
<text x="116.6" y="79.4">PD8</text>
<text x="116.6" y="81.3">PD9</text>
<text x="123.3" y="78.5">77</text>
<text x="123.3" y="80.4">78</text>
<text x="123.3" y="82.3">79</text>
<text x="86.7" y="84.2">103</text>
<text x="86.7" y="86.1">104</text>
<text x="86.7" y="88">105</text>
<text x="86.7" y="89.9">109</text>
<text x="92.9" y="85">PA11</text>
<text x="92.9" y="86.9">PA12</text>
<text x="92.9" y="88.8">PA13</text>
<text x="115.8" y="86.9">PD12</text>
<text x="115.8" y="88.8">PD13</text>
<text x="115.9" y="85.1">PD11</text>
<text x="123.3" y="84.2">80</text>
<text x="123.3" y="86.1">81</text>
<text x="123.3" y="88">82</text>
<text x="123.3" y="89.9">85</text>
<text x="86.9" y="91.8">110</text>
<text x="87.6" y="95.6">46</text>
<text x="92.9" y="90.7">PA14</text>
<text x="92.9" y="92.6">PA15</text>
<text x="115.8" y="90.7">PD14</text>
<text x="115.8" y="92.6">PD15</text>
<text x="123.3" y="95.6">141</text>
<text x="123.3" y="91.8">86</text>
<text x="86.7" y="101.3">133</text>
<text x="87.6" y="97.5">47</text>
<text x="87.6" y="99.4">48</text>
<text x="92.9" y="96.4">PB0</text>
<text x="92.9" y="98.3">PB1</text>
<text x="92.9" y="100.2">PB2</text>
<text x="116.7" y="100.2">PE2</text>
<text x="116.7" y="96.4">PE0</text>
<text x="116.7" y="98.3">PE1</text>
<text x="123.3" y="99.4">1</text>
<text x="123.3" y="101.3">2</text>
<text x="123.3" y="97.5">142</text>
<text x="86.7" y="103.2">134</text>
<text x="86.7" y="105.1">135</text>
<text x="86.7" y="107">136</text>
<text x="92.9" y="102.1">PB3</text>
<text x="92.9" y="104">PB4</text>
<text x="92.9" y="105.9">PB5</text>
<text x="92.9" y="107.8">PB6</text>
<text x="116.7" y="102.1">PE3</text>
<text x="116.7" y="104">PE4</text>
<text x="116.7" y="105.9">PE5</text>
<text x="116.7" y="107.8">PE6</text>
<text x="123.3" y="103.2">3</text>
<text x="123.3" y="105.1">4</text>
<text x="123.3" y="107">5</text>
<text x="203.6" y="105.8">IN</text>
<text x="207.4" y="105.8">OUT</text>
<text x="86.7" y="108.9">137</text>
<text x="86.7" y="110.8">139</text>
<text x="86.7" y="112.7">140</text>
<text x="92.9" y="109.7">PB7</text>
<text x="92.9" y="111.6">PB8</text>
<text x="92.9" y="113.5">PB9</text>
<text x="116.7" y="109.7">PE7</text>
<text x="116.7" y="111.6">PE8</text>
<text x="116.7" y="113.5">PE9</text>
<text x="123.3" y="108.9">58</text>
<text x="123.3" y="110.8">59</text>
<text x="123.3" y="112.7">60</text>
<text x="205.4" y="108.6">GND</text>
<text x="87.6" y="114.6">69</text>
<text x="87.6" y="116.5">70</text>
<text x="87.6" y="118.4">73</text>
<text x="92.9" y="115.4">PB10</text>
<text x="92.9" y="117.3">PB11</text>
<text x="92.9" y="119.2">PB12</text>
<text x="115.8" y="115.4">PE10</text>
<text x="115.8" y="119.2">PE12</text>
<text x="116" y="117.3">PE11</text>
<text x="123.3" y="114.6">63</text>
<text x="123.3" y="116.5">64</text>
<text x="123.3" y="118.4">65</text>
<text x="87.6" y="120.3">74</text>
<text x="87.6" y="122.2">75</text>
<text x="87.6" y="124.1">76</text>
<text x="92.9" y="121.1">PB13</text>
<text x="92.9" y="123">PB14</text>
<text x="92.9" y="124.9">PB15</text>
<text x="115.8" y="121.1">PE13</text>
<text x="115.8" y="123">PE14</text>
<text x="115.8" y="124.9">PE15</text>
<text x="123.3" y="120.3">66</text>
<text x="123.3" y="122.2">67</text>
<text x="123.3" y="124.1">68</text>
<text x="87.6" y="127.9">27</text>
<text x="87.6" y="129.8">26</text>
<text x="87.6" y="131.6">28</text>
<text x="92.9" y="128.7">PC1</text>
<text x="92.9" y="130.6">PC0</text>
<text x="116.8" y="128.7">PF0</text>
<text x="116.8" y="130.6">PF1</text>
<text x="123.3" y="127.9">10</text>
<text x="123.3" y="129.8">11</text>
<text x="123.3" y="131.6">12</text>
<text x="87.6" y="133.5">29</text>
<text x="87.6" y="135.4">44</text>
<text x="87.6" y="137.3">45</text>
<text x="92.9" y="132.5">PC2_C</text>
<text x="92.9" y="134.4">PC3_C</text>
<text x="92.9" y="136.3">PC4</text>
<text x="116.8" y="132.5">PF2</text>
<text x="116.8" y="134.4">PF3</text>
<text x="116.8" y="136.3">PF4</text>
<text x="123.3" y="133.5">13</text>
<text x="123.3" y="135.4">14</text>
<text x="123.3" y="137.3">15</text>
<text x="87.6" y="139.2">96</text>
<text x="87.6" y="141.1">97</text>
<text x="87.6" y="143">98</text>
<text x="92.9" y="138.2">PC5</text>
<text x="92.9" y="140.1">PC6</text>
<text x="92.9" y="142">PC7</text>
<text x="92.9" y="143.9">PC8</text>
<text x="116.8" y="138.2">PF5</text>
<text x="116.8" y="140.1">PF6</text>
<text x="116.8" y="142">PF7</text>
<text x="116.8" y="143.9">PF8</text>
<text x="123.3" y="139.2">18</text>
<text x="123.3" y="141.1">19</text>
<text x="123.3" y="143">20</text>
<text x="86.9" y="148.7">112</text>
<text x="87" y="146.8">111</text>
<text x="87.6" y="144.9">99</text>
<text x="92.9" y="145.8">PC9</text>
<text x="92.9" y="147.7">PC10</text>
<text x="92.9" y="149.6">PC11</text>
<text x="115.9" y="147.7">PF10</text>
<text x="116.1" y="149.6">PF11</text>
<text x="116.8" y="145.8">PF9</text>
<text x="123.3" y="144.9">21</text>
<text x="123.3" y="146.8">22</text>
<text x="123.3" y="148.7">49</text>
<text x="86.9" y="150.6">113</text>
<text x="88.5" y="152.5">7</text>
<text x="88.5" y="154.4">8</text>
<text x="92.9" y="153.4">PC13</text>
<text x="92.9" y="155.3">PC14-OSC32_IN</text>
<text x="92.9" y="151.5">PC12</text>
<text x="115.9" y="151.5">PF12</text>
<text x="115.9" y="153.4">PF13</text>
<text x="115.9" y="155.3">PF14</text>
<text x="123.3" y="150.6">50</text>
<text x="123.3" y="152.5">53</text>
<text x="123.3" y="154.4">54</text>
<text x="181.5" y="150.6">1</text>
<text x="181.5" y="152.5">2</text>
<text x="181.5" y="154.4">3</text>
<text x="185.9" y="151.5">1</text>
<text x="185.9" y="153.4">2</text>
<text x="185.9" y="155.3">3</text>
<text x="87.6" y="160.1">56</text>
<text x="88.5" y="156.3">9</text>
<text x="92.9" y="157.2">PC15-OSC32_OUT</text>
<text x="92.9" y="160.9">PG0</text>
<text x="115.9" y="157.2">PF15</text>
<text x="116.6" y="161">PG8</text>
<text x="123.3" y="156.3">55</text>
<text x="123.3" y="160.1">93</text>
<text x="181.5" y="156.3">4</text>
<text x="181.5" y="158.2">5</text>
<text x="181.5" y="160.1">6</text>
<text x="185.9" y="157.2">4</text>
<text x="185.9" y="159">5</text>
<text x="185.9" y="160.9">6</text>
<text x="42.6" y="162">1</text>
<text x="47.8" y="162">2</text>
<text x="87.6" y="162">57</text>
<text x="87.6" y="163.9">87</text>
<text x="87.6" y="165.8">88</text>
<text x="87.6" y="167.7">89</text>
<text x="92.9" y="162.8">PG1</text>
<text x="92.9" y="164.7">PG2</text>
<text x="92.9" y="166.6">PG3</text>
<text x="115.7" y="164.7">PG10</text>
<text x="115.8" y="166.6">PG11</text>
<text x="116.6" y="162.8">PG9</text>
<text x="123.3" y="162">124</text>
<text x="123.3" y="163.9">125</text>
<text x="123.3" y="165.8">126</text>
<text x="123.3" y="167.7">127</text>
<text x="180.6" y="167.7">10</text>
<text x="181.5" y="162">7</text>
<text x="181.5" y="163.9">8</text>
<text x="181.5" y="165.8">9</text>
<text x="185.9" y="162.8">7</text>
<text x="185.9" y="164.7">8</text>
<text x="185.9" y="166.6">9</text>
<text x="87.6" y="169.6">90</text>
<text x="87.6" y="171.5">91</text>
<text x="87.6" y="173.4">92</text>
<text x="92.9" y="168.5">PG4</text>
<text x="92.9" y="170.4">PG5</text>
<text x="92.9" y="172.3">PG6</text>
<text x="115.7" y="168.5">PG12</text>
<text x="115.7" y="170.4">PG13</text>
<text x="115.7" y="172.3">PG14</text>
<text x="123.3" y="169.6">128</text>
<text x="123.3" y="171.5">129</text>
<text x="123.3" y="173.4">132</text>
<text x="180.6" y="171.5">12</text>
<text x="180.6" y="173.4">13</text>
<text x="180.7" y="169.6">11</text>
<text x="185.9" y="168.5">10</text>
<text x="185.9" y="170.4">11</text>
<text x="185.9" y="172.3">12</text>
<text x="92.9" y="174.2">PG7</text>
<text x="115.5" y="178">VSSA</text>
<text x="115.7" y="174.2">PG15</text>
<text x="116.5" y="179.9">VSS</text>
<text x="123.3" y="179.1">16*9</text>
<text x="123.3" y="177.2">31</text>
<text x="180.6" y="175.3">14</text>
<text x="180.6" y="177.2">15</text>
<text x="180.6" y="179.1">16</text>
<text x="185.9" y="174.2">13</text>
<text x="185.9" y="176.1">14</text>
<text x="185.9" y="178">15</text>
<text x="185.9" y="179.9">16</text>
<text x="180.6" y="181">17</text>
<text x="180.6" y="182.9">18</text>
<text x="180.6" y="184.8">19</text>
<text x="185.9" y="181.8">17</text>
<text x="185.9" y="183.7">18</text>
<text x="185.9" y="185.6">19</text>
<text x="180.6" y="186.7">20</text>
<text x="185.9" y="187.5">20</text>
</g>
<g font-size="1.3" fill="#c90d0c">
<text x="187.5" y="110.7" transform="rotate(-90 187.5 110.7)">+</text>
<text x="225.5" y="110.7" transform="rotate(-90 225.5 110.7)">+</text>
</g>
</svg>
